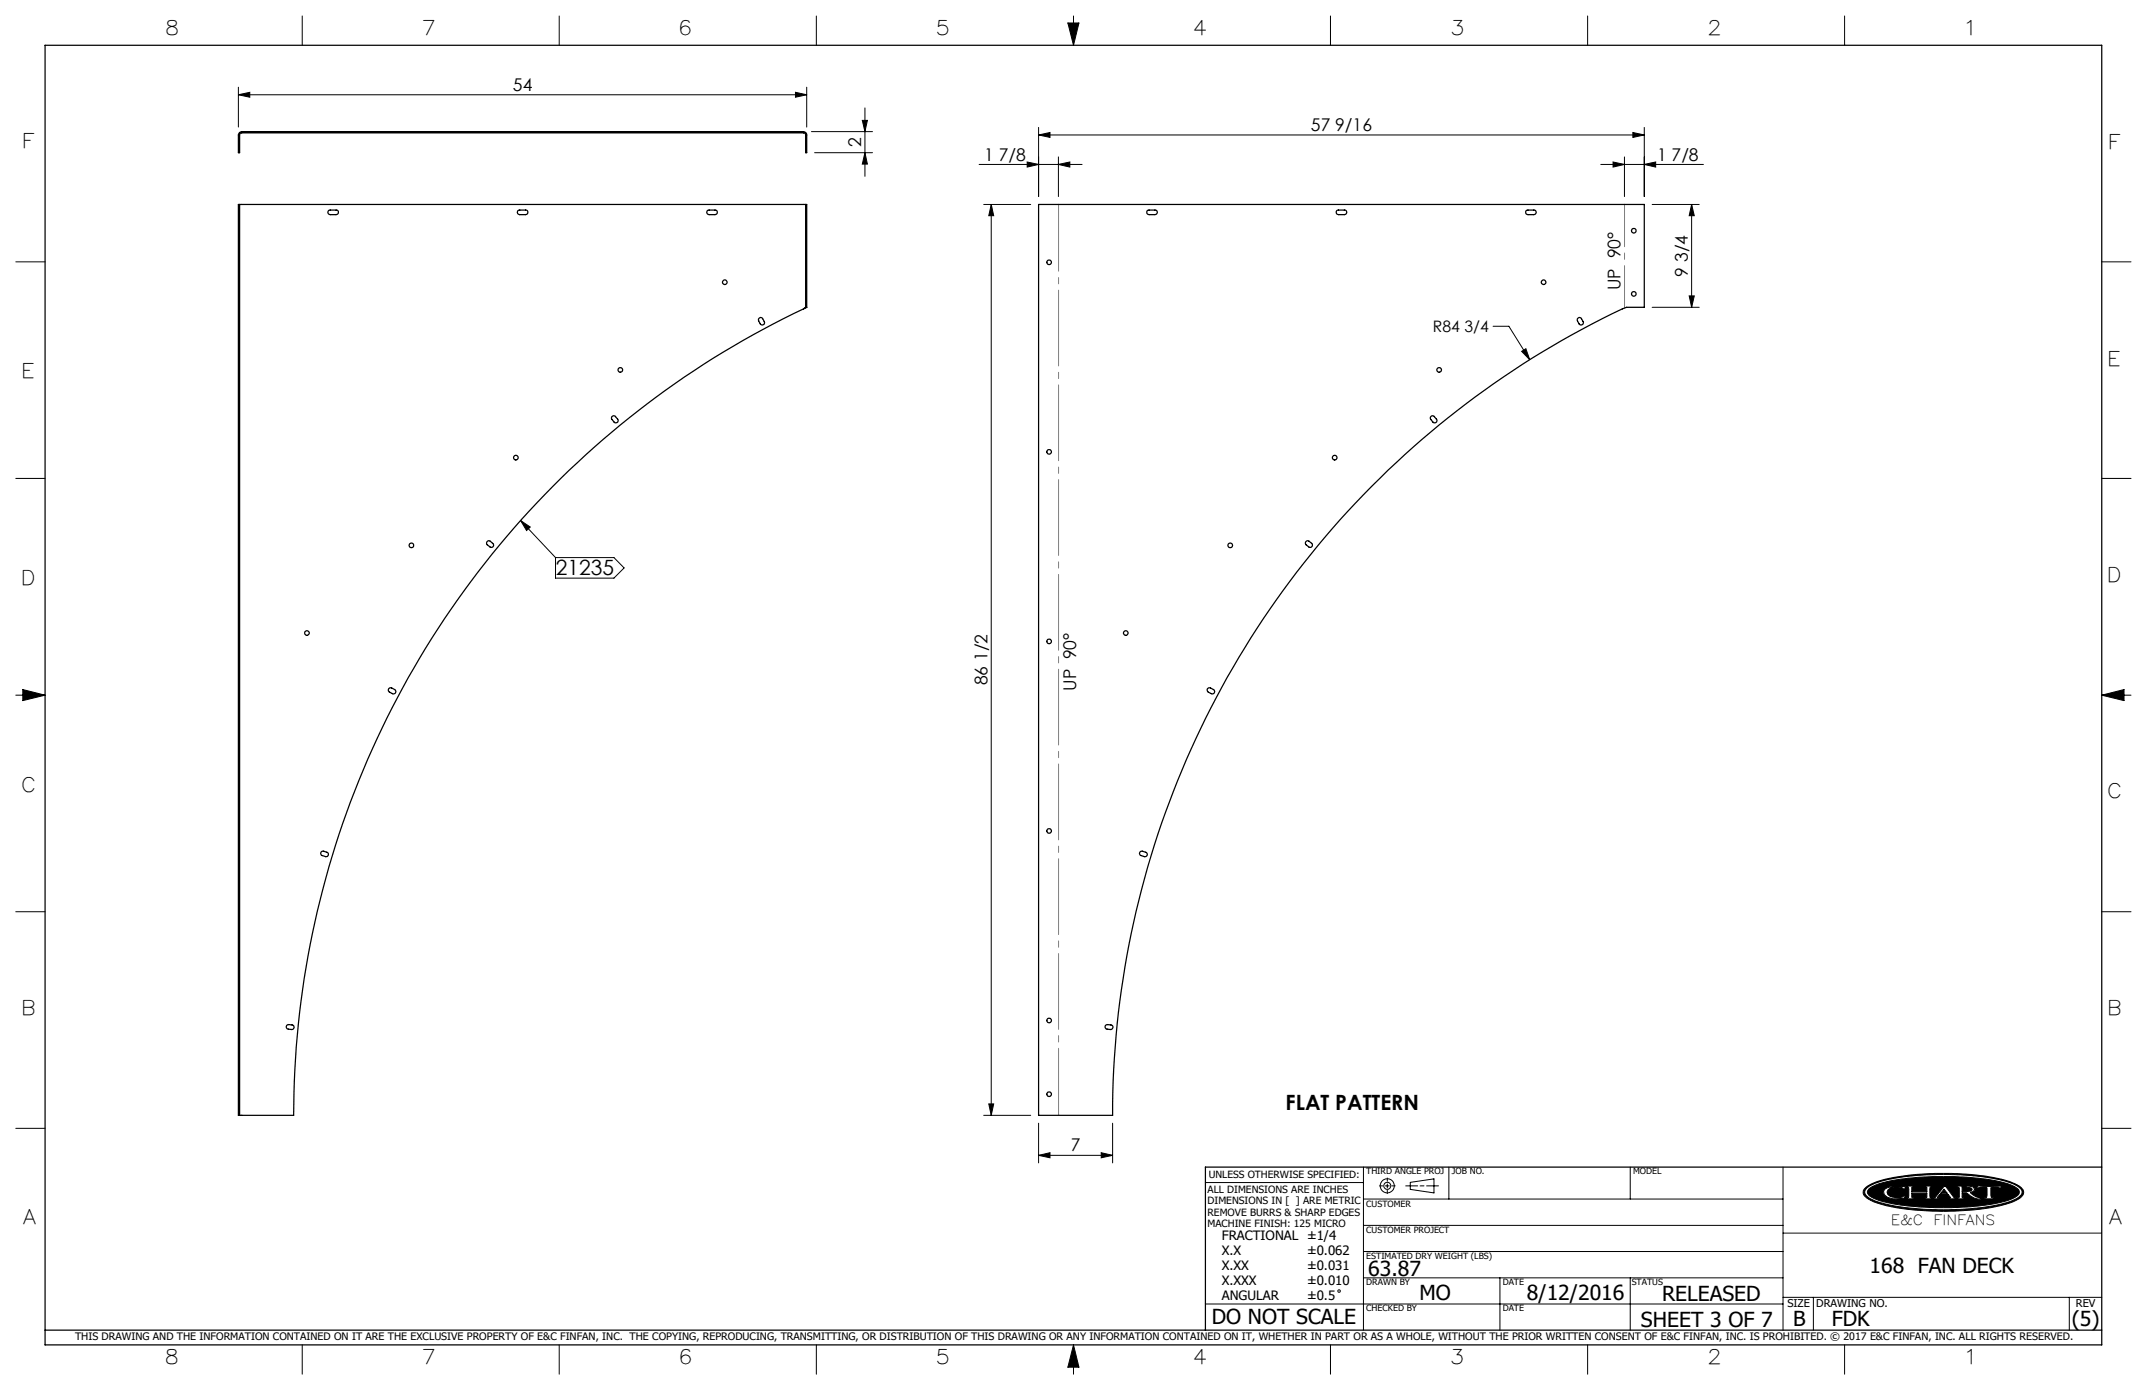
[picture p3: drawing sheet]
<svg xmlns="http://www.w3.org/2000/svg" width="432mm" height="279mm" viewBox="0 0 432 279" stroke-linecap="round" stroke-linejoin="round" font-family="sans-serif">
<g fill="none" stroke="#000" stroke-width=".2">
<path d="M47.9 19.1l2.3-.5v.9zM47.9 17.5v8M47.9 19.1h114.3M60.8 3.2v5.9M112.5 3.2v5.9M160 18.6l2.2 .5-2.2 .4zM162.2 17.5v8M164.2 3.2v5.9M214.8 4.6h2.2l-1.1 4.5zM215.9 3.2v5.9M267.6 3.2v5.9M319.3 3.2v5.9"/>
<path d="M371 3.2v5.9M163.2 26.5h12.3M163.8 30.7h11.7M173.4 24.2h1l-.4 2.3zM174 21.7v13.8M174 30.7l.4 2.3h-1zM196.9 33.1h20.7M206.6 32.6l2.3 .5-2.3 .5zM208.9 27.1l2.3-.5v1zM208.9 25.6v13.9M208.9 27.1h121.8M212.9 33.1l2.3-.5v1z"/>
<path d="M212.9 31.5v8M321.9 33.1h20.7M324.4 32.6l2.3 .5-2.3 .5zM326.7 31.5v8M328.4 26.6l2.3 .5-2.3 .5zM330.7 33.1l2.3-.5v1zM330.7 25.6v13.9M3.2 52.6h5.9M197.8 41.1h9.5M199.4 41.1l.4 2.3h-.9zM199.4 41.1v183.1M332.3 41.1h9.4"/>
<path d="M339.7 59.5h1l-.5 2.3zM340.2 41.1l.5 2.3h-1zM340.2 41.1v20.7M422.7 52.6h5.9M300.3 65.6h3.2l4.2 6.7M306 70.6l.9-.5 .8 2.2zM332.3 61.8h9.4M3.2 96.2h5.9M422.7 96.2h5.9M104.7 104.6l1.9 1.3-.7 .7zM104.7 104.6l7 7.5M111.7 112.1h11.8l2 2.1-2 2h-11.8z"/>
<path d="M3.2 139.7h5.9M4.6 138.6l4.5 1.1-4.5 1.1zM422.7 139.7h5.9M422.7 139.7l4.5-1.1v2.2zM3.2 183.3h5.9M422.7 183.3h5.9M3.2 226.8h5.9M197.8 224.2h9.5M198.9 221.9h.9l-.4 2.3zM208.9 232.2l2.3-.5v1zM208.9 225.8v8M208.9 232.2h14.9"/>
<path d="M221.5 231.7l2.3 .5-2.3 .5zM223.8 225.8v8M242.4 237.7h31.8M274.2 234.6v32.8M277.4 238.4h.7M278.6 238.4h.8M279 236.8v.7M279 238v.8M279 239.3v.6M279.9 238.4h.7M282.7 238.4h2.4M283.6 237.7l4.8-.7v2.8l-4.8-.7z"/>
<path d="M285.6 238.4h.8M286.9 238.4h2.4M291.4 234.6v6.4M327.9 234.6v6.4M358.6 234.6v32.8M375.3 238.7a16.2 16.2 0 0 1 7.4-2.3 55.4 55.4 0 0 1 21.3 1.1l1.9 .8a1.36 1.36 0 0 1 1.1 1.1 1.36 1.36 0 0 1-.7 1.4 23 23 0 0 1-9.9 2.4l-.5 .1a53.3 53.3 0 0 1-18.2-1.4 4.1 4.1 0 0 1-3-2 1.17 1.17 0 0 1 .6-1.2zM375.4 238.9a12.3 12.3 0 0 1 6-2.1 59.4 59.4 0 0 1 22.1 .7 4.5 4.5 0 0 1 3.1 1.9 1.36 1.36 0 0 1-.9 1.5 27.8 27.8 0 0 1-10.4 2.1l-1.1 .1a48.8 48.8 0 0 1-17.3-1.8l-1.5-.9a.94 .94 0 0 1 0-1.5zM375.8 239a15.4 15.4 0 0 1 7.6-2.1l3.6-.3 3.3-.1a44.5 44.5 0 0 1 14.2 1.7l.8 .4a1.03 1.03 0 0 1 .8 1 1.03 1.03 0 0 1-.8 1 25.5 25.5 0 0 1-9.5 2l-5 .1a43.6 43.6 0 0 1-13.5-1.6l-1.3-.8a.79 .79 0 0 1-.2-1.3zM379 239.1a5 5 0 0 1 3.5-.6h.7l-.2 .6-.5-.4a3.4 3.4 0 0 0-2.8 .4l-.2 .5 .2 .5a3.1 3.1 0 0 0 2.8 .5l.4-.3h.3l-.2 .5-.7 .1a3.6 3.6 0 0 1-3.3-.8l-.2-.6zM383.5 238.4h1.6v.2l-.6 .1v.8h3v-.8l-.5-.1v-.2h1.5v.2l-.3 .1-.1 .4 .1 1.5v.1l.3 .1v.2h-1.5v-.2h.4l.1-.2v-.8h-3v.8l.1 .2h.5v.2h-1.6v-.2l.3-.1 .1-.1v-1.5v-.4l-.4-.1zM391 239l.6 .9h-1.3zM391 238.4h.3l1.7 2.3 .5 .1v.2h-1.6v-.2l.4-.1-.5-.6h-1.7l-.5 .7h.6v.2h-1.5v-.2l.5-.1z"/>
<path d="M393.6 238.4h2.3l.9 .2 .3 .4-.2 .5-.7 .2 1.2 .9 1.1 .2v.2a4.2 4.2 0 0 1-2.9-1.1l-1-.1v.9l.6 .1v.2h-1.6v-.2h.3l.2-.2v-1.8l-.5-.2zM394.6 238.6h.9l.9 .2 .2 .3-.2 .3-1.8 .1zM397.9 238.3l1 .2 3.7-.1-.3 .5h-.2l-.1-.2h-1.6l.1 1.9 .6 .2v.2h-2.2v-.2l.7-.2v-1.8l-1.6-.1-.2 .2h-.3zM402.1 238.9h.1M422.7 226.8h5.9M274.2 256.9h84.4M274.2 251.6h84.4M274.2 246.3h84.4M274.2 241h84.4M301.7 256.9v10.5M327.9 256.9v10.5M358.6 247.9h64.1"/>
<path d="M60.8 270.3v5.9M112.5 270.3v5.9M164.2 270.3v5.9M215.9 270.3v5.9M215.9 270.3l1.1 4.5h-2.2zM242.4 262.1h116.2M267.6 270.3v5.9M319.3 270.3v5.9M358.6 260.8h64.1M364.7 260.8v6.6M371 270.3v5.9M416.2 260.8v6.6"/>
<circle cx="279" cy="238.4" r=".71"/>
<circle cx="279" cy="238.4" r="1.41"/>
<circle cx="269.3" cy="259.5" r=".25"/>
</g>
<g fill="none" stroke="#000" stroke-width=".25">
<path d="M9.1 9.1h413.6v261.2h-413.6zM48.2 26.7l.4-.2h113a.66 .66 0 0 1 .6 .6v3.6h-.2v-3.6l-.3-.4h-113.2l-.3 .4v3.6h-.3v-3.6zM48.2 41.1h113.8M48.2 41.1h-.3v183.1h.3M48.2 41.1v183.1M66.1 42.3l1.5-.1a.46 .46 0 0 1 .5 .5 .46 .46 0 0 1-.5 .4h-1.2a.48 .48 0 0 1-.4-.2 .48 .48 0 0 1 .1-.6zM104.2 42.3l1.5-.1a.46 .46 0 0 1 .5 .5 .46 .46 0 0 1-.5 .4h-1.2a.48 .48 0 0 1-.4-.2 .48 .48 0 0 1 .1-.6zM142.3 42.3l1.5-.1a.46 .46 0 0 1 .5 .5 .46 .46 0 0 1-.5 .4h-1.2a.48 .48 0 0 1-.4-.2 .48 .48 0 0 1 .1-.6zM162 41.1h.2v20.7M162 41.1v20.7M208.9 41.1h121.8v20.7h-3.6a179.1 179.1 0 0 0-103.3 162.4h-14.9zM230.8 42.3l1.5-.1a.46 .46 0 0 1 .5 .5 .46 .46 0 0 1-.5 .4h-1.2a.48 .48 0 0 1-.4-.2 .48 .48 0 0 1 .1-.6z"/>
<path d="M268.9 42.3l1.5-.1a.46 .46 0 0 1 .5 .5 .46 .46 0 0 1-.5 .4h-1.2a.48 .48 0 0 1-.4-.2 .48 .48 0 0 1 .1-.6zM307 42.3l1.5-.1a.46 .46 0 0 1 .5 .5 .46 .46 0 0 1-.5 .4h-1.2a.48 .48 0 0 1-.4-.2 .48 .48 0 0 1 .1-.6zM152.6 64a.44 .44 0 0 1 .8 .1l.3 .5a.47 .47 0 0 1-.2 .7 .47 .47 0 0 1-.6-.2l-.4-.7zM161.6 62.1a179.4 179.4 0 0 0-102.5 162.1h-10.9M162 61.8l-.4 .3M162 61.8h.2M162.2 61.8l-.6 .3M317.4 64l.2-.2 .3 .1 .5 .7a.47 .47 0 0 1-.2 .7 .47 .47 0 0 1-.6-.2l-.4-.7zM123 83.7l.4-.1h.3l.5 .6a.46 .46 0 0 1 0 .7 .46 .46 0 0 1-.7-.1l-.5-.6zM287.8 83.7l.2-.1h.4l.5 .6a.46 .46 0 0 1-.1 .7 .46 .46 0 0 1-.6-.1l-.5-.6zM98 108.8l.5-.1 .6 .5a.45 .45 0 0 1 .1 .7 .45 .45 0 0 1-.7 0l-.6-.6zM262.7 108.8l.5-.1 .6 .5a.46 .46 0 0 1 0 .7 .46 .46 0 0 1-.6 0l-.6-.5-.1-.3z"/>
<path d="M78.2 138.4l.5-.1 .7 .3a.47 .47 0 0 1 .2 .6 .47 .47 0 0 1-.7 .2l-.7-.3-.1-.2zM242.9 138.4l.4-.1 .8 .3a.47 .47 0 0 1 .1 .6 .47 .47 0 0 1-.6 .2l-.7-.3-.1-.4zM64.6 171.2l.5-.1 .6 .2a.46 .46 0 0 1 .3 .6 .46 .46 0 0 1-.5 .3l-.7-.2a.47 .47 0 0 1-.2-.8zM229.2 171.3l.4-.2 .8 .2a.46 .46 0 0 1 .3 .6 .46 .46 0 0 1-.5 .3l-.9-.3zM57.6 206.1l.4-.1h.7a.46 .46 0 0 1 .5 .5 .46 .46 0 0 1-.6 .4h-.6a.48 .48 0 0 1-.4-.8zM222.3 206.1l.3-.1h.8a.46 .46 0 0 1 .4 .5 .46 .46 0 0 1-.5 .4h-.6a.48 .48 0 0 1-.4-.8zM422.7 234.6h-180.3v32.8M9.1 267.4h413.6"/>
<circle cx="145.8" cy="56.7" r=".45"/>
<circle cx="211" cy="52.7" r=".47"/>
<circle cx="310.4" cy="56.7" r=".45"/>
<circle cx="328.6" cy="59.1" r=".47"/>
<circle cx="328.6" cy="46.4" r=".47"/>
<circle cx="124.8" cy="74.4" r=".47"/>
<circle cx="289.4" cy="74.4" r=".47"/>
<circle cx="103.8" cy="92" r=".46"/>
<circle cx="211" cy="90.8" r=".47"/>
<circle cx="268.4" cy="92" r=".46"/>
<circle cx="82.7" cy="109.6" r=".46"/>
<circle cx="247.4" cy="109.6" r=".46"/>
<circle cx="61.7" cy="127.2" r=".47"/>
<circle cx="211" cy="128.9" r=".47"/>
<circle cx="226.4" cy="127.2" r=".46"/>
<circle cx="211" cy="167" r=".47"/>
<circle cx="211" cy="219.9" r=".47"/>
<circle cx="211" cy="205.1" r=".47"/>
</g>
<g fill="#000">
<path d="M383.5 238.4v.2h.3l.1 .2v1.8l-.1 .1-.3 .1v.2h1.6v-.2h-.5l-.1-.2v-.8h3v.9l-.5 .1v.2h1.5v-.2l-.3-.1-.1-.2v-1.6l.1-.3h.3v-.2h-1.5v.2l.5 .1v.8h-3v-.8l.6-.1v-.2zM391 238.4l-1.8 2.3-.5 .1v.2h1.5v-.2h-.6l.5-.7h1.7l.5 .6-.4 .1v.2h1.6v-.2l-.5-.1-1.7-2.3zM393.6 238.4v.2l.5 .2v1.8l-.2 .2h-.3v.2h1.6v-.2l-.6-.1v-.9l1 .1a3.7 3.7 0 0 0 2.9 1.1v-.2a3.4 3.4 0 0 1-2.3-1.1 .68 .68 0 0 0 .8-.2 .68 .68 0 0 0 0-.8l-.7-.3zM397.9 238.3l-.4 .6h.3l.2-.2 1.6 .1v1.8l-.2 .2h-.5v.2h2.2v-.2h-.5l-.2-.3v-1.7l1.6-.1 .1 .2h.2l.3-.5-4 .1zM375.8 239a13.3 13.3 0 0 1 6.5-2l2.7-.3 3.8-.2 7.5 .2a24.3 24.3 0 0 1 9.1 2 1.01 1.01 0 0 1 .7 .9 1.01 1.01 0 0 1-.7 1 21.9 21.9 0 0 1-8.6 1.9l-3.9 .2h-4.1l-3.8-.2a21.2 21.2 0 0 1-8.8-2l-.4-.3-.2-.5zM379.1 239a1.04 1.04 0 0 0 .7 1.7 7 7 0 0 0 3.2 .1l.2-.5h-.3l-.5 .4a2.56 2.56 0 0 1-2.8-.8 1.28 1.28 0 0 1 1.4-1.3h.2a1.49 1.49 0 0 1 1.4 .2l.4 .3 .2-.6h-.6a4.7 4.7 0 0 0-3.5 .5zM375.3 238.7a17.5 17.5 0 0 1 7.8-2.4l5.1-.4h4.8a34.5 34.5 0 0 1 12.5 2.2l.4 .2a1.36 1.36 0 0 1 .9 2 9.1 9.1 0 0 1-5.1 2.2l-.4 .1a58.1 58.1 0 0 1-23.1-.6 5.6 5.6 0 0 1-3.4-1.9v-.8zM375.3 238.9a1.14 1.14 0 0 0 .6 1.9 24 24 0 0 0 9.3 2.1l4.6 .3 3.7-.1a33.7 33.7 0 0 0 11.9-2.1l.4-.2a1.19 1.19 0 0 0 .9-1.2 1.19 1.19 0 0 0-.9-1.1 21.6 21.6 0 0 0-8.8-2.1l-5.1-.3-4.7 .1a30.2 30.2 0 0 0-11.1 2.1z" fill-rule="evenodd"/>
<path d="M215.9 270.3l-1.1 4.5h2.2zM214.8 4.6h2.2l-1.1 4.5zM4.6 138.6l4.5 1.1-4.5 1.1zM422.7 139.7l4.5-1.1v2.2zM391 239l-.7 .9h1.3zM394.6 238.6v.9l1.7-.1a.38 .38 0 0 0 .3-.4 .38 .38 0 0 0-.5-.3z" fill-rule="evenodd"/>
</g>
<path d="M326.7 41.1v20.8" fill="none" stroke="#808080" stroke-width=".2" stroke-dasharray="15.2 1.3 1.3 1.3" stroke-dashoffset="6.7"/>
<path d="M212.9 224.2v-183.1" fill="none" stroke="#808080" stroke-width=".2" stroke-dasharray="15.2 1.3 1.3 1.3" stroke-dashoffset="1.8"/>
<g fill="#000">
<path d="M306 70.6l.9-.5 .8 2.2zM104.7 104.6l1.9 1.3-.7 .7z"/>
<path d="M160 18.6l2.2 .5-2.2 .4zM47.9 19.1l2.3-.5v.9z"/>
<path d="M174 30.7l.4 2.3h-1zM173.4 24.2h1l-.4 2.3z"/>
<path d="M208.9 27.1l2.3-.5v1zM328.4 26.6l2.3 .5-2.3 .5zM324.4 32.6l2.3 .5-2.3 .5zM330.7 33.1l2.3-.5v1z"/>
<path d="M212.9 33.1l2.3-.5v1zM206.6 32.6l2.3 .5-2.3 .5z"/>
<path d="M340.2 41.1l.5 2.3h-1zM339.7 59.5h1l-.5 2.3zM199.4 41.1l.4 2.3h-.9zM198.9 221.9h.9l-.4 2.3z"/>
<path d="M208.9 232.2l2.3-.5v1zM221.5 231.7l2.3 .5-2.3 .5z"/>
</g>
<g font-size="4.2">
<text x="111.8" y="115.6">21235</text>
<text x="258.6" y="223">FLAT PATTERN</text>
<text x="275.2" y="256.5">63.87</text>
<text x="376" y="255.9">168 FAN DECK</text>
<text x="285.5" y="261.4">MO</text>
<text x="307.1" y="261.3">8/12/2016</text>
<text x="334.3" y="261.6">RELEASED</text>
<text x="243.7" y="266.1">DO NOT SCALE</text>
<text x="330" y="266.7">SHEET 3 OF 7</text>
<text x="360.6" y="266.5">B</text>
<text x="368.4" y="266.6">FDK</text>
<text x="416.7" y="266.5">(5)</text>
</g>
<g font-size="4">
<text x="33.6" y="7.1">8</text>
<text x="85.2" y="7.1">7</text>
<text x="137" y="7.1">6</text>
<text x="188.6" y="7.1">5</text>
<text x="240.3" y="7.1">4</text>
<text x="292.1" y="7.1">3</text>
<text x="343.8" y="7.1">2</text>
<text x="395.7" y="7.1">1</text>
<text x="4.9" y="29.8">F</text>
<text x="424.5" y="29.9">F</text>
<text x="4.8" y="76">E</text>
<text x="424.3" y="73.5">E</text>
<text x="4.7" y="117.7">D</text>
<text x="424.2" y="116.9">D</text>
<text x="4.7" y="159.3">C</text>
<text x="424.2" y="160.4">C</text>
<text x="4.8" y="204">B</text>
<text x="424.3" y="204">B</text>
<text x="4.8" y="246.1">A</text>
<text x="424.3" y="246">A</text>
<text x="33.6" y="274.3">8</text>
<text x="85.2" y="274.3">7</text>
<text x="137" y="274.3">6</text>
<text x="188.6" y="274.3">5</text>
<text x="240.3" y="274.3">4</text>
<text x="292.1" y="274.3">3</text>
<text x="343.8" y="274.3">2</text>
<text x="395.8" y="274.3">1</text>
</g>
<g font-size="3.5">
<text x="103.2" y="18.3">54</text>
<text x="173.2" y="29.5" transform="rotate(-90 173.2 29.5)">2</text>
<text x="263.7" y="26.3">57 9/16</text>
<text x="197.9" y="32.3">1 7/8</text>
<text x="333.3" y="32.3">1 7/8</text>
<text x="325.9" y="58.3" transform="rotate(-90 325.9 58.3)">UP 90°</text>
<text x="339.5" y="55.6" transform="rotate(-90 339.5 55.6)">9 3/4</text>
<text x="198.6" y="137.8" transform="rotate(-90 198.6 137.8)">86 1/2</text>
<text x="216.4" y="138.9" transform="rotate(-90 216.4 138.9)">UP 90°</text>
<text x="215.4" y="231.4">7</text>
</g>
<text font-size="3.2" x="288.2" y="66.8">R84 3/4</text>
<g font-size="2.8">
<text x="380.3" y="246.2">E&amp;C</text>
<text x="388.9" y="246.2">FINFANS</text>
</g>
<g font-size="2.6">
<text x="245.7" y="249.3">FRACTIONAL ±1/4</text>
<text x="245.7" y="252.3">X.X</text>
<text x="245.7" y="255.3">X.XX</text>
<text x="262.9" y="252.3">±0.062</text>
<text x="262.9" y="255.3">±0.031</text>
<text x="245.7" y="258.3">X.XXX</text>
<text x="245.7" y="261.3">ANGULAR</text>
<text x="262.9" y="258.3">±0.010</text>
<text x="262.9" y="261.3">±0.5</text>
</g>
<g font-size="2.2">
<text x="359.5" y="262.8">SIZE</text>
<text x="365.3" y="262.7">DRAWING NO.</text>
<text x="417.5" y="262.8">REV</text>
</g>
<text font-size="2.1" x="15.1" y="269.4">THIS DRAWING AND THE INFORMATION CONTAINED ON IT ARE THE EXCLUSIVE PROPERTY OF E&amp;C FINFAN, INC. THE COPYING, REPRODUCING, TRANSMITTING, OR DISTRIBUTION OF THIS DRAWING OR ANY INFORMATION CONTAINED ON IT, WHETHER IN PART OR AS A WHOLE, WITHOUT THE PRIOR WRITTEN CONSENT OF E&amp;C FINFAN, INC. IS PROHIBITED. © 2017 E&amp;C FINFAN, INC. ALL RIGHTS RESERVED.</text>
<g font-size="2">
<text x="242.9" y="239.8">ALL DIMENSIONS ARE INCHES</text>
<text x="243.1" y="236.8">UNLESS OTHERWISE SPECIFIED:</text>
<text x="242.9" y="242.1">DIMENSIONS IN [ ] ARE METRIC</text>
<text x="242.9" y="244.4">REMOVE BURRS &amp; SHARP EDGES</text>
<text x="242.9" y="246.7">MACHINE FINISH: 125 MICRO</text>
</g>
<g font-size="1.7">
<text x="274.8" y="236.1">THIRD ANGLE PROJ</text>
<text x="292" y="236.1">JOB NO.</text>
<text x="328.5" y="236.1">MODEL</text>
<text x="274.8" y="242.5">CUSTOMER</text>
<text x="274.8" y="247.8">CUSTOMER PROJECT</text>
<text x="274.8" y="253.1">ESTIMATED DRY WEIGHT (LBS)</text>
<text x="274.8" y="258.3">DRAWN BY</text>
<text x="274.8" y="263.6">CHECKED BY</text>
<text x="302.2" y="263.6">DATE</text>
<text x="302.2" y="258.3">DATE</text>
<text x="328.2" y="258.3">STATUS</text>
</g>
</svg>
